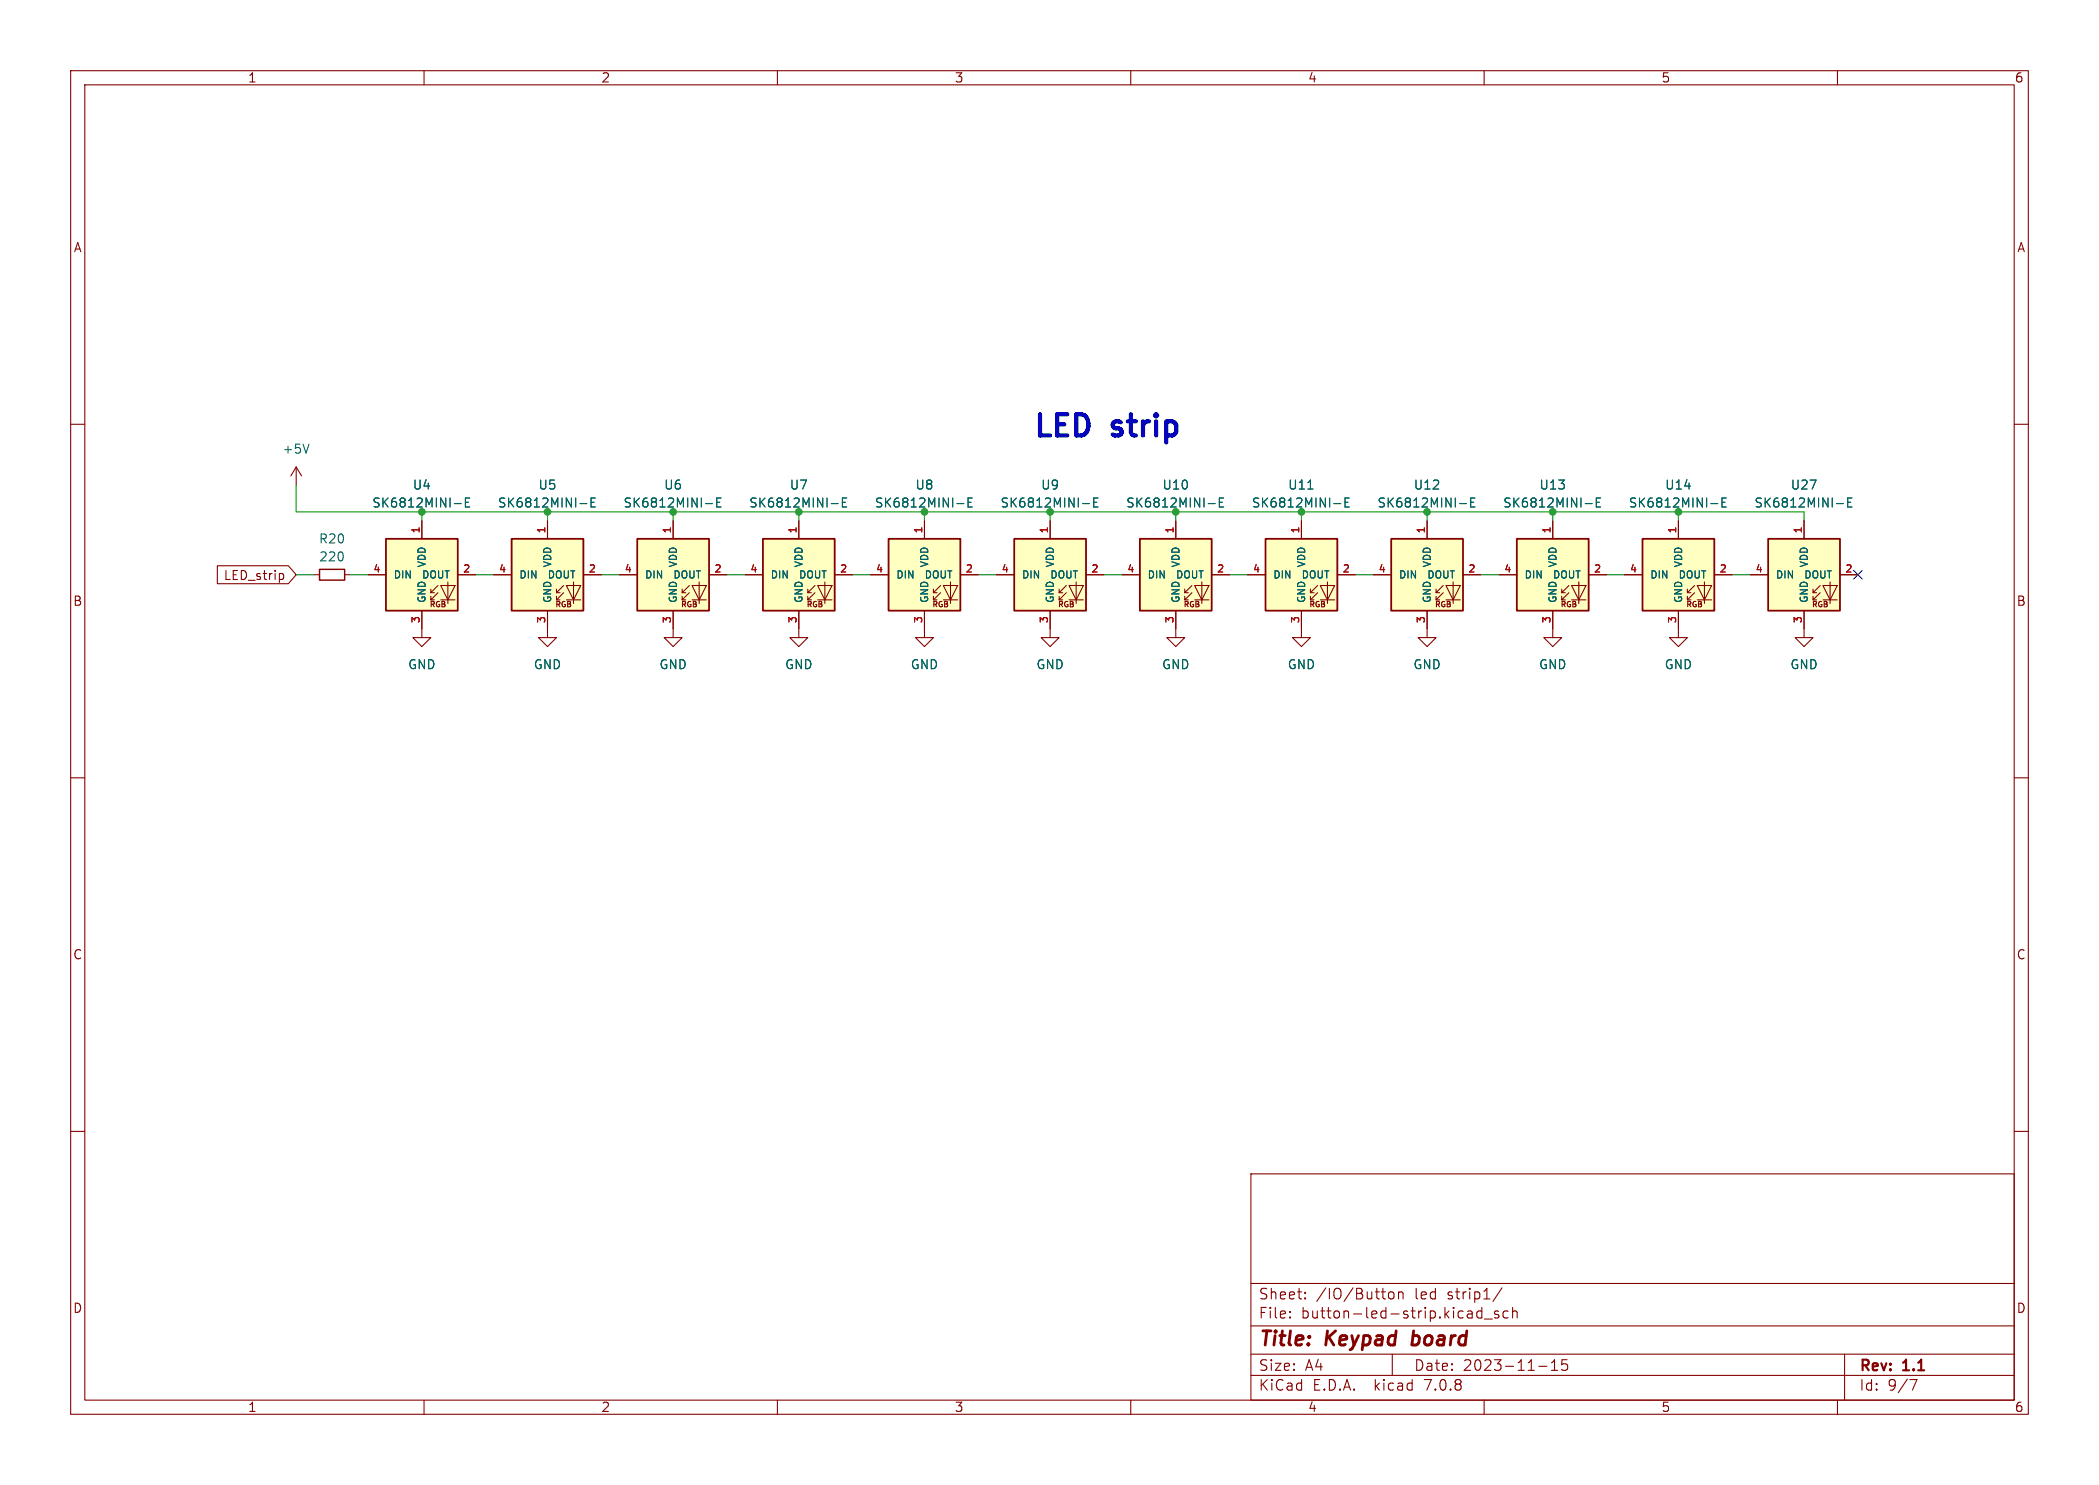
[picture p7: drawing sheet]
<svg xmlns="http://www.w3.org/2000/svg" width="297mm" height="210mm" viewBox="0 0 297 210" stroke-linecap="round" stroke-linejoin="round" font-family="sans-serif">
<g fill="none" stroke="#840000" stroke-width=".15">
<path d="M10 10h277v190h-277zM12 12h273v186h-273zM60 10v2M110 10v2M160 10v2M210 10v2M260 10v2M10 60h2M285 60h2M41.9 66l-.8 1.3M41.9 66v2.6M41.9 66l.8 1.3"/>
<path d="M59.7 73.7v2.5M77.5 73.7v2.5M95.2 73.7v2.5M113 73.7v2.5M130.8 73.7v2.5M148.6 73.7v2.5M166.4 73.7v2.5M184.1 73.7v2.5M201.9 73.7v2.5M219.7 73.7v2.5M237.5 73.7v2.5M255.3 73.7v2.5"/>
<path d="M30.8 80h10l1.1 1.3-1.1 1.3h-10zM39.7 81.1h.2l.2 .2v.5l-.4 .2M44.4 81.3h.8M48.8 81.3h.7M52.1 81.3h2.5M59.7 86.4v3.8h1.3l-1.3 1.2-1.3-1.2h1.3M61 84.8h.5M61 83.8h.5M62 83.8l-1 1v-.5M62 82.8l-1 1v-.5M62.4 82.8h2l-1 2zM62.4 84.8h2"/>
<path d="M63.4 82.3v3M64.8 81.3h2.5M69.8 81.3h2.6M77.5 86.4v3.8h1.2l-1.2 1.2-1.3-1.2h1.3M78.7 84.8h.5M78.7 83.8h.5M79.8 83.8l-1.1 1v-.5M79.8 82.8l-1.1 1v-.5M80.1 82.8h2.1l-1 2zM80.1 84.8h2.1M81.2 82.3v3M82.5 81.3h2.6"/>
<path d="M87.6 81.3h2.6M95.2 86.4v3.8h1.3l-1.3 1.2-1.2-1.2h1.2M96.5 84.8h.5M96.5 83.8h.5M97.5 83.8l-1 1v-.5M97.5 82.8l-1 1v-.5M97.9 82.8h2l-1 2zM97.9 84.8h2M98.9 82.3v3M100.3 81.3h2.6M105.4 81.3h2.5M113 86.4v3.8h1.3l-1.3 1.2-1.2-1.2h1.2"/>
<path d="M114.3 84.8h.5M114.3 83.8h.5M115.3 83.8l-1 1v-.5M115.3 82.8l-1 1v-.5M115.7 82.8h2l-1 2zM115.7 84.8h2M116.7 82.3v3M118.1 81.3h2.5M123.2 81.3h2.5M130.8 86.4v3.8h1.3l-1.3 1.2-1.3-1.2h1.3M132.1 84.8h.5M132.1 83.8h.5"/>
<path d="M133.1 83.8l-1 1v-.5M133.1 82.8l-1 1v-.5M133.5 82.8h2l-1 2zM133.5 84.8h2M134.5 82.3v3M135.9 81.3h2.5M141 81.3h2.5M148.6 86.4v3.8h1.3l-1.3 1.2-1.3-1.2h1.3M149.9 84.8h.5M149.9 83.8h.5M150.9 83.8l-1 1v-.5M150.9 82.8l-1 1v-.5"/>
<path d="M151.3 82.8h2l-1 2zM151.3 84.8h2M152.3 82.3v3M153.7 81.3h2.5M158.7 81.3h2.6M166.4 86.4v3.8h1.2l-1.2 1.2-1.3-1.2h1.3M167.6 84.8h.5M167.6 83.8h.5M168.7 83.8l-1.1 1v-.5M168.7 82.8l-1.1 1v-.5M169 82.8h2.1l-1 2zM169 84.8h2.1"/>
<path d="M170.1 82.3v3M171.4 81.3h2.6M176.5 81.3h2.6M184.1 86.4v3.8h1.3l-1.3 1.2-1.2-1.2h1.2M185.4 84.8h.5M185.4 83.8h.5M186.4 83.8l-1 1v-.5M186.4 82.8l-1 1v-.5M186.8 82.8h2l-1 2zM186.8 84.8h2M187.8 82.3v3M189.2 81.3h2.6"/>
<path d="M194.3 81.3h2.5M201.9 86.4v3.8h1.3l-1.3 1.2-1.2-1.2h1.2M203.2 84.8h.5M203.2 83.8h.5M204.2 83.8l-1 1v-.5M204.2 82.8l-1 1v-.5M204.6 82.8h2l-1 2zM204.6 84.8h2M205.6 82.3v3M207 81.3h2.5M212.1 81.3h2.5M219.7 86.4v3.8h1.3l-1.3 1.2-1.3-1.2h1.3"/>
<path d="M221 84.8h.5M221 83.8h.5M222 83.8l-1 1v-.5M222 82.8l-1 1v-.5M222.4 82.8h2l-1 2zM222.4 84.8h2M223.4 82.3v3M224.8 81.3h2.5M229.9 81.3h2.5M237.5 86.4v3.8h1.3l-1.3 1.2-1.3-1.2h1.3M238.8 84.8h.5M238.8 83.8h.5"/>
<path d="M239.8 83.8l-1 1v-.5M239.8 82.8l-1 1v-.5M240.2 82.8h2l-1 2zM240.2 84.8h2M241.2 82.3v3M242.6 81.3h2.5M247.6 81.3h2.6M255.3 86.4v3.8h1.2l-1.2 1.2-1.3-1.2h1.3M256.5 84.8h.5M256.5 83.8h.5M257.6 83.8l-1.1 1v-.5M257.6 82.8l-1.1 1v-.5"/>
<path d="M257.9 82.8h2.1l-1 2zM257.9 84.8h2.1M259 82.3v3M260.3 81.3h2.6M10 110h2M285 110h2M10 160h2M285 160h2M177 166h108v32h-108zM60 198v2M110 198v2M160 198v2"/>
<path d="M177 194.5h108M177 191.5h108M177 187.5h108M177 181.5h108M182.5 186.3h.1l-.1 .1M182.5 186.3v.1M182.5 185.5v.1M182.5 185.5h.1l-.1 .1M184.7 183.6v.1M184.7 183.6h-.1l.1 .1M184.7 182.8v.1M184.7 182.8h-.1l.1 .1"/>
<path d="M196.5 182.8a.41 .41 0 0 1 .4-.1 .41 .41 0 0 1 .3 .3v.4a.41 .41 0 0 1-.3 .3 .41 .41 0 0 1-.4-.3zM197 191.5v3M197.9 182.8a.37 .37 0 0 1 .6 .1v.8M197.9 182.7v1M209.7 184.9v1.5M209.7 185.5l-.5-.1-.2 .3v.4l.1 .2 .1 .1 .5-.1M210 198v2M210 186.5h1.2M212 185.5l-.3-.1-.2 .2v.2l.5 .2 .1 .1-.1 .2-.1 .1-.4-.1M212.5 182.1l-1.3 2M213.4 185.5l-.4-.1-.3 .3v.4l.1 .2 .2 .1 .4-.1M214 185.5a.37 .37 0 0 1 .7 .1v.8"/>
<path d="M214 184.9v1.5M217.7 193.2h1.2M219.5 193.8h.9M219.5 192.7l.5-.4v1.5M221.7 192.3h-.7v.7l.2-.1h.5l.1 .3-.1 .5-.2 .1h-.3l-.2-.1M260 198v2M261 191.5v6.5M270.2 195.1h1l-.6 1.5"/>
</g>
<path d="M199.8 190.1l.2 .1M200 188.2l-.2 2" fill="none" stroke="#840000" stroke-width=".4"/>
<g fill="#ffffc2" stroke="#ffffc2" stroke-width=".14">
<path d="M90.2 76.2h10.1v10.2h-10.1z"/>
<path d="M54.6 76.2h10.2v10.2h-10.2z"/>
<path d="M72.4 76.2h10.1v10.2h-10.1z"/>
<path d="M125.7 76.2h10.2v10.2h-10.2z"/>
<path d="M107.9 76.2h10.2v10.2h-10.2z"/>
<path d="M196.8 76.2h10.2v10.2h-10.2z"/>
<path d="M161.3 76.2h10.1v10.2h-10.1z"/>
<path d="M179.1 76.2h10.1v10.2h-10.1z"/>
<path d="M250.2 76.2h10.1v10.2h-10.1z"/>
<path d="M232.4 76.2h10.2v10.2h-10.2z"/>
<path d="M143.5 76.2h10.2v10.2h-10.2z"/>
<path d="M214.6 76.2h10.2v10.2h-10.2z"/>
</g>
<path d="M54.6 76.2h10.2v10.2h-10.2zM72.4 76.2h10.1v10.2h-10.1zM90.2 76.2h10.1v10.2h-10.1zM107.9 76.2h10.2v10.2h-10.2zM125.7 76.2h10.2v10.2h-10.2zM143.5 76.2h10.2v10.2h-10.2zM161.3 76.2h10.1v10.2h-10.1zM179.1 76.2h10.1v10.2h-10.1zM196.8 76.2h10.2v10.2h-10.2zM214.6 76.2h10.2v10.2h-10.2zM232.4 76.2h10.2v10.2h-10.2zM250.2 76.2h10.1v10.2h-10.1z" fill="none" stroke="#840000" stroke-width=".25"/>
<g fill="none" stroke="#006464" stroke-width=".15">
<path d="M43.7 62.8l-.4 1.3M64.3 71.2h1M65.9 71h.4M66.5 70.4h-.6v1.3h.6M82.1 71.2h.9M83.6 71h.5M84.2 70.4h-.6v1.3h.6M99.8 71.2h1M101.4 71h.4M102 70.4h-.6v1.3h.6M117.6 71.2h1M119.2 71h.4"/>
<path d="M119.8 70.4h-.6v1.3h.6M135.4 71.2h1M137 71h.4M137.6 70.4h-.6v1.3h.6M153.2 71.2h1M154.8 71h.4M155.4 70.4h-.6v1.3h.6M171 71.2h.9M172.5 71h.5M173.1 70.4h-.6v1.3h.6M185.1 69.2h.7M188.7 71.2h1"/>
<path d="M190.3 71h.4M190.9 70.4h-.6v1.3h.6M206.5 71.2h1M208.1 71h.4M208.7 70.4h-.6v1.3h.6M224.3 71.2h1M225.9 71h.4M226.5 70.4h-.6v1.3h.6M242.1 71.2h1M243.7 71h.4M244.3 70.4h-.6v1.3h.6M259.9 71.2h.9"/>
<path d="M261.4 71h.5M262 70.4h-.6v1.3h.6"/>
</g>
<path d="M45.2 80.5h3.6v1.5h-3.6z" fill="none" stroke="#840000" stroke-width=".2"/>
<g fill="none" stroke="#009600" stroke-width=".15">
<path d="M41.9 68.6v3.8h213.4v1.3M59.7 72.4v1.3M77.5 72.4v1.3M95.2 72.4v1.3M113 72.4v1.3M130.8 72.4v1.3M148.6 72.4v1.3M166.4 72.4v1.3M184.1 72.4v1.3M201.9 72.4v1.3M219.7 72.4v1.3M237.5 72.4v1.3"/>
<path d="M41.9 81.3h2.5M49.5 81.3h2.6M67.3 81.3h2.5M85.1 81.3h2.5M102.9 81.3h2.5M120.6 81.3h2.6M138.4 81.3h2.6M156.2 81.3h2.5M174 81.3h2.5M191.8 81.3h2.5M209.5 81.3h2.6M227.3 81.3h2.6"/>
<path d="M245.1 81.3h2.5"/>
</g>
<path d="M262.3 80.7l1.2 1.2M263.5 80.7l-1.2 1.2" fill="none" stroke="#000084" stroke-width=".15"/>
<g fill="#009600" stroke="#009600" stroke-width=".15">
<circle cx="148.6" cy="72.4" r=".46"/>
<circle cx="166.4" cy="72.4" r=".46"/>
<circle cx="237.5" cy="72.4" r=".46"/>
<circle cx="219.7" cy="72.4" r=".46"/>
<circle cx="201.9" cy="72.4" r=".46"/>
<circle cx="130.8" cy="72.4" r=".46"/>
<circle cx="184.1" cy="72.4" r=".46"/>
<circle cx="113" cy="72.4" r=".46"/>
<circle cx="95.2" cy="72.4" r=".46"/>
<circle cx="59.7" cy="72.4" r=".46"/>
<circle cx="77.5" cy="72.4" r=".46"/>
</g>
<g font-size="4.2" fill="#0000c2">
<text x="146" y="62">LED</text>
<text x="157.7" y="62">strip</text>
</g>
<g font-size="2.8" fill="#840000">
<text x="178" y="190.9">Title:</text>
<text x="187.7" y="190.9">Keypad</text>
<text x="200.6" y="190.9">board</text>
</g>
<g font-size="2.1" fill="#840000">
<text x="178" y="184">Sheet:</text>
<text x="186.2" y="184">/IO/Button</text>
<text x="200.2" y="184">led</text>
<text x="205" y="184">strip1/</text>
<text x="178" y="186.7">File:</text>
<text x="184.1" y="186.7">button-led-strip.kicad_sch</text>
<text x="178" y="196.9">KiCad</text>
<text x="178" y="194.1">Size:</text>
<text x="184.7" y="194.1">A4</text>
<text x="185.7" y="196.9">E.D.A.</text>
<text x="194.6" y="196.9">kicad</text>
<text x="200" y="194.1">Date:</text>
<text x="201.8" y="196.9">7.0.8</text>
<text x="207" y="194.1">2023-11-15</text>
<text x="263" y="194.3">Rev:</text>
<text x="263" y="196.9">Id:</text>
<text x="267.1" y="196.9">9/7</text>
<text x="269.4" y="194.3">1.1</text>
</g>
<g font-size="1.8" fill="#840000">
<text x="35" y="11.9">1</text>
<text x="85" y="11.9">2</text>
<text x="135" y="11.9">3</text>
<text x="185" y="11.9">4</text>
<text x="235" y="11.9">5</text>
<text x="285" y="11.9">6</text>
<text x="10.3" y="35.9">A</text>
<text x="285.3" y="35.9">A</text>
<text x="31.6" y="82.2">LED_strip</text>
<text x="10.3" y="85.9">B</text>
<text x="285.3" y="85.9">B</text>
<text x="10.3" y="135.9">C</text>
<text x="285.3" y="135.9">C</text>
<text x="10.3" y="185.9">D</text>
<text x="285.3" y="185.9">D</text>
<text x="35" y="199.9">1</text>
<text x="85" y="199.9">2</text>
<text x="135" y="199.9">3</text>
<text x="185" y="199.9">4</text>
<text x="235" y="199.9">5</text>
<text x="285" y="199.9">6</text>
</g>
<g font-size="1.8" fill="#006464">
<text x="39.9" y="64.4">+5V</text>
<text x="52.6" y="72">SK6812MINI-E</text>
<text x="58.3" y="69.4">U4</text>
<text x="70.4" y="72">SK6812MINI-E</text>
<text x="76.1" y="69.4">U5</text>
<text x="88.1" y="72">SK6812MINI-E</text>
<text x="93.9" y="69.4">U6</text>
<text x="105.9" y="72">SK6812MINI-E</text>
<text x="111.7" y="69.4">U7</text>
<text x="123.7" y="72">SK6812MINI-E</text>
<text x="129.4" y="69.4">U8</text>
<text x="141.5" y="72">SK6812MINI-E</text>
<text x="147.2" y="69.4">U9</text>
<text x="159.3" y="72">SK6812MINI-E</text>
<text x="164.4" y="69.4">U10</text>
<text x="177" y="72">SK6812MINI-E</text>
<text x="182.2" y="69.4">U11</text>
<text x="194.8" y="72">SK6812MINI-E</text>
<text x="200" y="69.4">U12</text>
<text x="212.6" y="72">SK6812MINI-E</text>
<text x="217.7" y="69.4">U13</text>
<text x="230.4" y="72">SK6812MINI-E</text>
<text x="235.5" y="69.4">U14</text>
<text x="248.2" y="72">SK6812MINI-E</text>
<text x="253.3" y="69.4">U27</text>
<text x="45" y="77.1">R20</text>
<text x="45.1" y="79.6">220</text>
<text x="57.7" y="94.8">GND</text>
<text x="75.4" y="94.8">GND</text>
<text x="93.2" y="94.8">GND</text>
<text x="111" y="94.8">GND</text>
<text x="128.8" y="94.8">GND</text>
<text x="146.6" y="94.8">GND</text>
<text x="164.3" y="94.8">GND</text>
<text x="182.1" y="94.8">GND</text>
<text x="199.9" y="94.8">GND</text>
<text x="217.7" y="94.8">GND</text>
<text x="235.5" y="94.8">GND</text>
<text x="253.2" y="94.8">GND</text>
</g>
<g font-size="1.4" fill="#a90000">
<text x="59.4" y="75.5" transform="rotate(-90 59.4 75.5)">1</text>
<text x="77.2" y="75.5" transform="rotate(-90 77.2 75.5)">1</text>
<text x="95" y="75.5" transform="rotate(-90 95 75.5)">1</text>
<text x="112.8" y="75.5" transform="rotate(-90 112.8 75.5)">1</text>
<text x="130.6" y="75.5" transform="rotate(-90 130.6 75.5)">1</text>
<text x="148.3" y="75.5" transform="rotate(-90 148.3 75.5)">1</text>
<text x="166.1" y="75.5" transform="rotate(-90 166.1 75.5)">1</text>
<text x="183.9" y="75.5" transform="rotate(-90 183.9 75.5)">1</text>
<text x="201.7" y="75.5" transform="rotate(-90 201.7 75.5)">1</text>
<text x="219.5" y="75.5" transform="rotate(-90 219.5 75.5)">1</text>
<text x="237.2" y="75.5" transform="rotate(-90 237.2 75.5)">1</text>
<text x="255" y="75.5" transform="rotate(-90 255 75.5)">1</text>
<text x="52.7" y="81">4</text>
<text x="65.4" y="81">2</text>
<text x="70.5" y="81">4</text>
<text x="83.2" y="81">2</text>
<text x="88.3" y="81">4</text>
<text x="101" y="81">2</text>
<text x="106.1" y="81">4</text>
<text x="118.8" y="81">2</text>
<text x="123.8" y="81">4</text>
<text x="136.5" y="81">2</text>
<text x="141.6" y="81">4</text>
<text x="154.3" y="81">2</text>
<text x="159.4" y="81">4</text>
<text x="172.1" y="81">2</text>
<text x="177.2" y="81">4</text>
<text x="189.9" y="81">2</text>
<text x="195" y="81">4</text>
<text x="207.7" y="81">2</text>
<text x="212.7" y="81">4</text>
<text x="225.4" y="81">2</text>
<text x="230.5" y="81">4</text>
<text x="243.2" y="81">2</text>
<text x="248.3" y="81">4</text>
<text x="261" y="81">2</text>
<text x="59.4" y="88.2" transform="rotate(-90 59.4 88.2)">3</text>
<text x="77.2" y="88.2" transform="rotate(-90 77.2 88.2)">3</text>
<text x="95" y="88.2" transform="rotate(-90 95 88.2)">3</text>
<text x="112.8" y="88.2" transform="rotate(-90 112.8 88.2)">3</text>
<text x="130.6" y="88.2" transform="rotate(-90 130.6 88.2)">3</text>
<text x="148.3" y="88.2" transform="rotate(-90 148.3 88.2)">3</text>
<text x="166.1" y="88.2" transform="rotate(-90 166.1 88.2)">3</text>
<text x="183.9" y="88.2" transform="rotate(-90 183.9 88.2)">3</text>
<text x="201.7" y="88.2" transform="rotate(-90 201.7 88.2)">3</text>
<text x="219.5" y="88.2" transform="rotate(-90 219.5 88.2)">3</text>
<text x="237.2" y="88.2" transform="rotate(-90 237.2 88.2)">3</text>
<text x="255" y="88.2" transform="rotate(-90 255 88.2)">3</text>
</g>
<g font-size="1.4" fill="#006464">
<text x="55.6" y="82">DIN</text>
<text x="59.6" y="82">DOUT</text>
<text x="60.4" y="80.4" transform="rotate(-90 60.4 80.4)">VDD</text>
<text x="73.4" y="82">DIN</text>
<text x="77.4" y="82">DOUT</text>
<text x="78.2" y="80.4" transform="rotate(-90 78.2 80.4)">VDD</text>
<text x="91.2" y="82">DIN</text>
<text x="95.1" y="82">DOUT</text>
<text x="96" y="80.4" transform="rotate(-90 96 80.4)">VDD</text>
<text x="109" y="82">DIN</text>
<text x="112.9" y="82">DOUT</text>
<text x="113.8" y="80.4" transform="rotate(-90 113.8 80.4)">VDD</text>
<text x="126.7" y="82">DIN</text>
<text x="130.7" y="82">DOUT</text>
<text x="131.5" y="80.4" transform="rotate(-90 131.5 80.4)">VDD</text>
<text x="144.5" y="82">DIN</text>
<text x="148.5" y="82">DOUT</text>
<text x="149.3" y="80.4" transform="rotate(-90 149.3 80.4)">VDD</text>
<text x="162.3" y="82">DIN</text>
<text x="166.3" y="82">DOUT</text>
<text x="167.1" y="80.4" transform="rotate(-90 167.1 80.4)">VDD</text>
<text x="180.1" y="82">DIN</text>
<text x="184" y="82">DOUT</text>
<text x="184.9" y="80.4" transform="rotate(-90 184.9 80.4)">VDD</text>
<text x="197.9" y="82">DIN</text>
<text x="201.8" y="82">DOUT</text>
<text x="202.7" y="80.4" transform="rotate(-90 202.7 80.4)">VDD</text>
<text x="215.6" y="82">DIN</text>
<text x="219.6" y="82">DOUT</text>
<text x="220.4" y="80.4" transform="rotate(-90 220.4 80.4)">VDD</text>
<text x="233.4" y="82">DIN</text>
<text x="237.4" y="82">DOUT</text>
<text x="238.2" y="80.4" transform="rotate(-90 238.2 80.4)">VDD</text>
<text x="251.2" y="82">DIN</text>
<text x="255.2" y="82">DOUT</text>
<text x="256" y="80.4" transform="rotate(-90 256 80.4)">VDD</text>
<text x="60.4" y="85.3" transform="rotate(-90 60.4 85.3)">GND</text>
<text x="78.2" y="85.3" transform="rotate(-90 78.2 85.3)">GND</text>
<text x="96" y="85.3" transform="rotate(-90 96 85.3)">GND</text>
<text x="113.8" y="85.3" transform="rotate(-90 113.8 85.3)">GND</text>
<text x="131.5" y="85.3" transform="rotate(-90 131.5 85.3)">GND</text>
<text x="149.3" y="85.3" transform="rotate(-90 149.3 85.3)">GND</text>
<text x="167.1" y="85.3" transform="rotate(-90 167.1 85.3)">GND</text>
<text x="184.9" y="85.3" transform="rotate(-90 184.9 85.3)">GND</text>
<text x="202.7" y="85.3" transform="rotate(-90 202.7 85.3)">GND</text>
<text x="220.4" y="85.3" transform="rotate(-90 220.4 85.3)">GND</text>
<text x="238.2" y="85.3" transform="rotate(-90 238.2 85.3)">GND</text>
<text x="256" y="85.3" transform="rotate(-90 256 85.3)">GND</text>
</g>
<g font-size="1.1" fill="#840000">
<text x="60.7" y="86.1">RGB</text>
<text x="78.5" y="86.1">RGB</text>
<text x="96.2" y="86.1">RGB</text>
<text x="114" y="86.1">RGB</text>
<text x="131.8" y="86.1">RGB</text>
<text x="149.6" y="86.1">RGB</text>
<text x="167.4" y="86.1">RGB</text>
<text x="185.1" y="86.1">RGB</text>
<text x="202.9" y="86.1">RGB</text>
<text x="220.7" y="86.1">RGB</text>
<text x="238.5" y="86.1">RGB</text>
<text x="256.3" y="86.1">RGB</text>
</g>
</svg>
